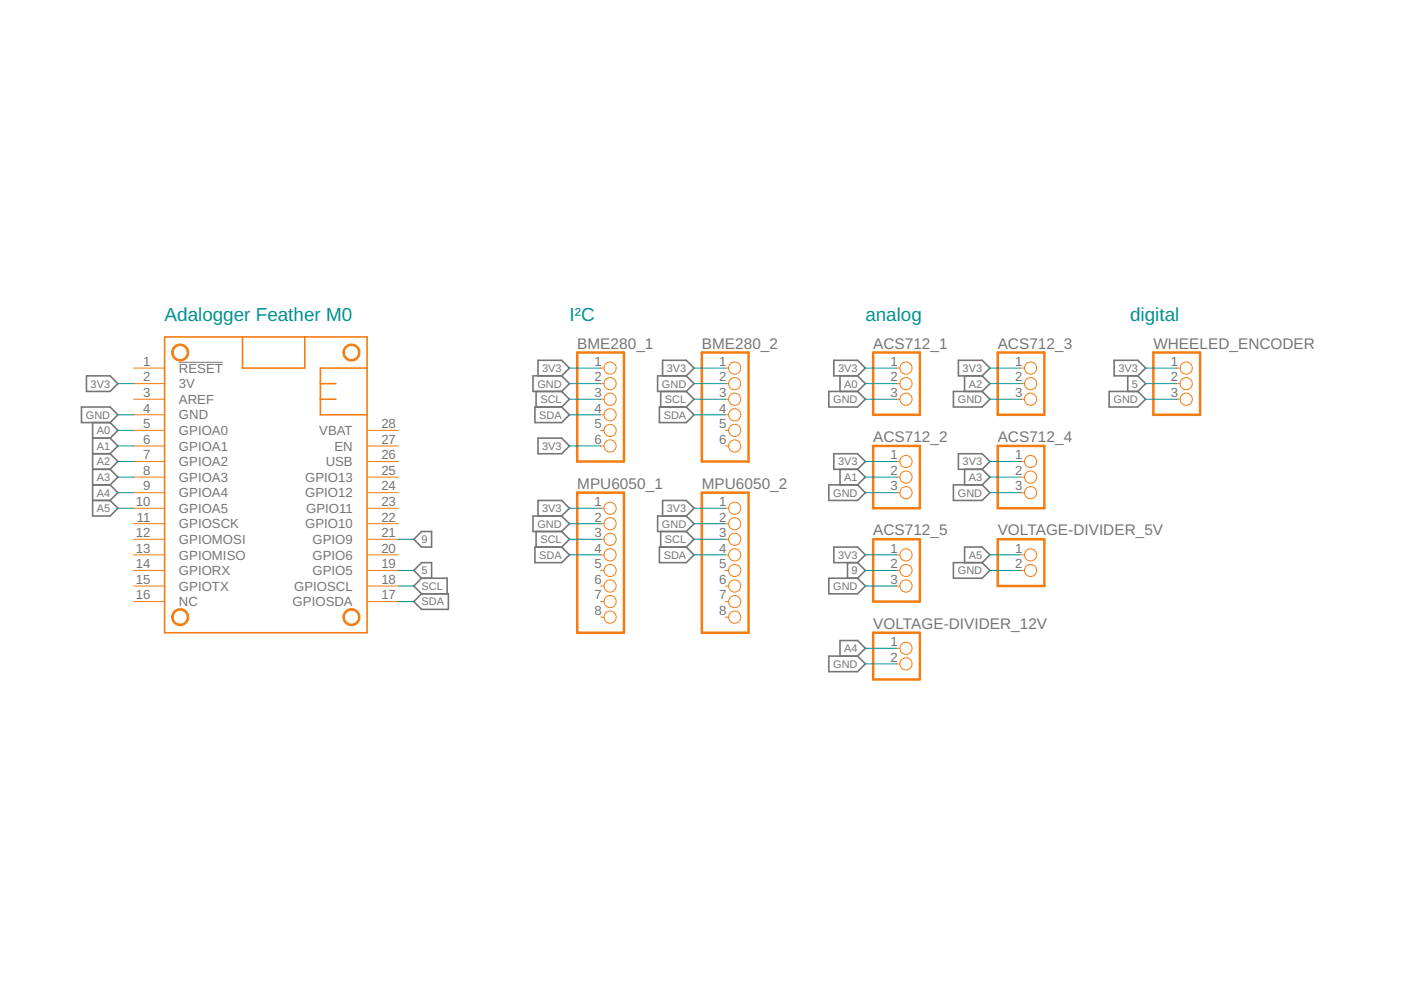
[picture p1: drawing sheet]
<svg xmlns="http://www.w3.org/2000/svg" width="297mm" height="210mm" viewBox="0 0 297 210" stroke-linecap="round" stroke-linejoin="round" font-family="sans-serif">
<path d="M37.9 76.8h9.3" fill="none" stroke="#757575" stroke-width=".21"/>
<g fill="none" stroke="#757575" stroke-width=".34">
<path d="M18.3 79.7h5l1.7 1.6-1.7 1.7h-5zM114.1 79.7v-3.3h5l1.6 1.6-1.6 1.7M119.1 79.7h-6.1v3.3h6.1M119.1 79.7l1.6 1.6-1.6 1.7M140.5 79.7v-3.3h5l1.7 1.6-1.7 1.7M145.5 79.7h-6.1v3.3h6.1M145.5 79.7l1.7 1.6-1.7 1.7M176.8 76.4h5l1.7 1.6-1.7 1.7h-5zM178.1 79.7v3.3M181.8 79.7l1.7 1.6-1.7 1.7M203.2 76.4h5l1.7 1.6-1.7 1.7h-5zM204.5 79.7v3.3"/>
<path d="M208.2 79.7l1.7 1.6-1.7 1.7M236.2 76.4h5l1.7 1.6-1.7 1.7h-5zM239.1 79.7v3.3M241.2 79.7l1.7 1.6-1.7 1.7M17.3 86.3h6l1.7 1.6-1.7 1.7h-6zM19.6 96.2h3.7M19.6 92.9h3.7M19.6 89.6v19.8h3.7l1.7-1.6-1.7-1.7M19.6 99.5h3.7M23.3 89.6l1.7 1.6-1.7 1.7M23.3 92.9l1.7 1.7-1.7 1.6M23.3 96.2l1.7 1.7-1.7 1.6"/>
<path d="M23.3 99.5l1.7 1.7-1.7 1.6M113.4 86.3h5.7l1.6 1.6-1.6 1.7h-5.7zM113.7 83v3.3M114.1 92.9h5l1.6 1.7-1.6 1.6h-5zM119.1 83l1.6 1.6-1.6 1.7M139.8 86.3h5.7l1.7 1.6-1.7 1.7h-5.7zM140.1 83v3.3M145.5 83l1.7 1.6-1.7 1.7M175.7 83h6.1l1.7 1.6-1.7 1.7h-6.1zM176.8 96.2h5l1.7 1.7-1.7 1.6h-5zM178.1 99.5v3.3M181.8 99.5l1.7 1.7-1.7 1.6"/>
<path d="M202.1 83h6.1l1.7 1.6-1.7 1.7h-6.1zM203.2 96.2h5l1.7 1.7-1.7 1.6h-5zM204.5 99.5v3.3M208.2 99.5l1.7 1.7-1.7 1.6M235.2 83h6l1.7 1.6-1.7 1.7h-6zM19.6 106.1h3.7M19.6 102.8h3.7M23.3 102.8l1.7 1.7-1.7 1.6M87.7 114.3l1.7-1.6h2.1v3.3h-2.1zM113.4 116h5.7l1.6 1.6-1.6 1.7h-5.7zM113.7 112.7v3.3M114.1 109.4v-3.3h5l1.6 1.7-1.6 1.6"/>
<path d="M119.1 109.4h-6.1v3.3h6.1M119.1 109.4l1.6 1.6-1.6 1.7M119.1 112.7l1.6 1.6-1.6 1.7M139.8 116h5.7l1.7 1.6-1.7 1.7h-5.7zM140.1 112.7v3.3M140.5 109.4v-3.3h5l1.7 1.7-1.7 1.6M145.5 109.4h-6.1v3.3h6.1M145.5 112.7l1.7 1.6-1.7 1.7M145.5 109.4l1.7 1.6-1.7 1.7M175.7 102.8h6.1l1.7 1.7-1.7 1.6h-6.1zM176.8 116h5l1.7 1.6-1.7 1.7h-5zM179.7 119.3v3.3"/>
<path d="M181.8 119.3l1.7 1.6-1.7 1.7M202.1 102.8h6.1l1.7 1.7-1.7 1.6h-6.1zM202.1 119.3h6.1l1.7 1.6-1.7 1.7h-6.1zM204.5 119.3v-3.3h3.7l1.7 1.6-1.7 1.7M87.7 127.6l1.7-1.7h5.7v3.3h-5.7zM89.4 122.6l-1.7-1.7 1.7-1.6h2.1v3.3M89.4 122.6h5.4v3.3M89.4 122.6l-1.7 1.6 1.7 1.7M175.7 122.6h6.1l1.7 1.6-1.7 1.7h-6.1zM175.7 139.1h6.1l1.7 1.7-1.7 1.6h-6.1zM178.1 139.1v-3.3h3.7l1.7 1.7-1.7 1.6"/>
</g>
<path d="M122.4 74.7h9.9v23.2h-9.9zM148.8 74.7h9.9v23.2h-9.9zM185.1 74.7h9.9v13.2h-9.9zM211.5 74.7h9.9v13.2h-9.9zM244.5 74.7h9.9v13.2h-9.9zM185.1 94.6h9.9v13.2h-9.9zM211.5 94.6h9.9v13.2h-9.9zM122.4 104.5h9.9v29.7h-9.9zM148.8 104.5h9.9v29.7h-9.9zM185.1 114.3h9.9v13.3h-9.9zM211.5 114.3h9.9v9.9h-9.9zM185.1 134.2h9.9v9.9h-9.9z" fill="none" stroke="#f57c10" stroke-width=".53"/>
<g fill="none" stroke="#f57c10" stroke-width=".21">
<path d="M28.3 78h6.6M127.3 78h.8M153.8 78h.7M190.1 78h.7M216.5 78h.7M249.5 78h.7M28.3 81.3h6.6M28.3 84.6h6.6M28.3 87.9h6.6M28.3 91.2h6.6M28.3 94.6h6.6M28.3 97.9h6.6"/>
<path d="M77.8 91.2h6.6M77.8 94.6h6.6M77.8 97.9h6.6M127.3 81.3h.8M127.3 84.6h.8M127.3 87.9h.8M127.3 91.2h.8M127.3 94.6h.8M153.8 81.3h.7M153.8 84.6h.7M153.8 87.9h.7M153.8 91.2h.7"/>
<path d="M153.8 94.6h.7M190.1 81.3h.7M190.1 84.6h.7M190.1 97.9h.7M216.5 81.3h.7M216.5 84.6h.7M216.5 97.9h.7M249.5 81.3h.7M249.5 84.6h.7M28.3 107.8h6.6M28.3 111h6.6M28.3 114.3h6.6"/>
<path d="M28.3 117.6h6.6M28.3 101.2h6.6M28.3 104.5h6.6M77.8 107.8h6.6M77.8 111h6.6M77.8 114.3h6.6M77.8 117.6h6.6M77.8 101.2h6.6M77.8 104.5h6.6M127.3 107.8h.8M127.3 111h.8M127.3 114.3h.8"/>
<path d="M127.3 117.6h.8M153.8 107.8h.7M153.8 111h.7M153.8 114.3h.7M153.8 117.6h.7M190.1 117.6h.7M190.1 101.2h.7M190.1 104.5h.7M216.5 117.6h.7M216.5 101.2h.7M216.5 104.5h.7M28.3 120.9h6.6"/>
<path d="M28.3 124.2h6.6M28.3 127.6h6.6M77.8 120.9h6.6M77.8 124.2h6.6M77.8 127.6h6.6M127.3 120.9h.8M127.3 124.2h.8M127.3 127.6h.8M127.3 130.9h.8M153.8 120.9h.7M153.8 124.2h.7M153.8 127.6h.7"/>
<path d="M153.8 130.9h.7M190.1 120.9h.7M190.1 124.2h.7M190.1 137.5h.7M216.5 120.9h.7M190.1 140.8h.7"/>
<circle cx="129.3" cy="78" r="1.29"/>
<circle cx="155.8" cy="78" r="1.29"/>
<circle cx="192.1" cy="78" r="1.29"/>
<circle cx="218.5" cy="78" r="1.29"/>
<circle cx="251.5" cy="78" r="1.29"/>
<circle cx="129.3" cy="81.3" r="1.29"/>
<circle cx="129.3" cy="91.2" r="1.29"/>
<circle cx="129.3" cy="84.6" r="1.29"/>
<circle cx="129.3" cy="87.9" r="1.29"/>
<circle cx="129.3" cy="94.6" r="1.29"/>
<circle cx="155.8" cy="91.2" r="1.29"/>
<circle cx="155.8" cy="81.3" r="1.29"/>
<circle cx="155.8" cy="84.6" r="1.29"/>
<circle cx="155.8" cy="94.6" r="1.29"/>
<circle cx="155.8" cy="87.9" r="1.29"/>
<circle cx="192.1" cy="97.9" r="1.29"/>
<circle cx="192.1" cy="84.6" r="1.29"/>
<circle cx="192.1" cy="81.3" r="1.29"/>
<circle cx="218.5" cy="84.6" r="1.29"/>
<circle cx="218.5" cy="97.9" r="1.29"/>
<circle cx="218.5" cy="81.3" r="1.29"/>
<circle cx="251.5" cy="84.6" r="1.29"/>
<circle cx="251.5" cy="81.3" r="1.29"/>
<circle cx="129.3" cy="111" r="1.29"/>
<circle cx="129.3" cy="107.8" r="1.29"/>
<circle cx="129.3" cy="114.3" r="1.29"/>
<circle cx="129.3" cy="117.6" r="1.29"/>
<circle cx="155.8" cy="111" r="1.29"/>
<circle cx="155.8" cy="117.6" r="1.29"/>
<circle cx="155.8" cy="107.8" r="1.29"/>
<circle cx="155.8" cy="114.3" r="1.29"/>
<circle cx="192.1" cy="117.6" r="1.29"/>
<circle cx="192.1" cy="104.5" r="1.29"/>
<circle cx="192.1" cy="101.2" r="1.29"/>
<circle cx="218.5" cy="117.6" r="1.29"/>
<circle cx="218.5" cy="101.2" r="1.29"/>
<circle cx="218.5" cy="104.5" r="1.29"/>
<circle cx="129.3" cy="120.9" r="1.29"/>
<circle cx="129.3" cy="127.6" r="1.29"/>
<circle cx="129.3" cy="124.2" r="1.29"/>
<circle cx="129.3" cy="130.9" r="1.29"/>
<circle cx="155.8" cy="127.6" r="1.29"/>
<circle cx="155.8" cy="130.9" r="1.29"/>
<circle cx="155.8" cy="120.9" r="1.29"/>
<circle cx="155.8" cy="124.2" r="1.29"/>
<circle cx="192.1" cy="120.9" r="1.29"/>
<circle cx="192.1" cy="124.2" r="1.29"/>
<circle cx="192.1" cy="137.5" r="1.29"/>
<circle cx="218.5" cy="120.9" r="1.29"/>
<circle cx="192.1" cy="140.8" r="1.29"/>
</g>
<path d="M34.9 71.4h42.9v62.8h-42.9zM51.4 71.4v6.6h13.2v-6.6M77.8 78h-9.9v9.9h9.9M67.9 81.3h3.3M67.9 84.6h3.3" fill="none" stroke="#f57c10" stroke-width=".34"/>
<g fill="#f57c10" stroke="#f57c10" stroke-width=".21">
<path d="M73.4 129.4a1.81 1.81 0 0 1 2.8 .7 1.81 1.81 0 0 1-1.3 2.5 1.81 1.81 0 0 1-2.2-1.7h.3a1.49 1.49 0 0 1 2.1-1.4 1.49 1.49 0 0 1 .4 2.5 1.49 1.49 0 0 1-2.4-.8l-.1-.3h-.3a1.76 1.76 0 0 1 .7-1.5z" fill-rule="evenodd"/>
<path d="M37.1 129.4a1.81 1.81 0 0 1 2.7 .7 1.81 1.81 0 0 1-1.2 2.5 1.81 1.81 0 0 1-2.2-1.7h.3a1.48 1.48 0 0 1 2.1-1.4 1.48 1.48 0 0 1 .3 2.5 1.48 1.48 0 0 1-2.3-.8l-.1-.3h-.3a1.95 1.95 0 0 1 .7-1.5z" fill-rule="evenodd"/>
<path d="M37.1 73.3a1.81 1.81 0 0 1 2.7 .6 1.81 1.81 0 0 1-1.2 2.6 1.81 1.81 0 0 1-2.2-1.8h.3a1.48 1.48 0 0 1 2.1-1.3 1.48 1.48 0 0 1 .3 2.5 1.48 1.48 0 0 1-2.3-.8l-.1-.4h-.3a1.95 1.95 0 0 1 .7-1.4z" fill-rule="evenodd"/>
<path d="M73.4 73.3a1.81 1.81 0 0 1 2.8 .6 1.81 1.81 0 0 1-1.3 2.6 1.81 1.81 0 0 1-2.2-1.8h.3a1.49 1.49 0 0 1 2.1-1.3 1.49 1.49 0 0 1 .4 2.5 1.49 1.49 0 0 1-2.4-.8l-.1-.4h-.3a1.76 1.76 0 0 1 .7-1.4z" fill-rule="evenodd"/>
</g>
<g fill="none" stroke="#009292" stroke-width=".21">
<path d="M120.7 78h6.6M147.2 78h6.6M183.5 78h6.6M209.9 78h6.6M242.9 78h6.6M25 94.6h3.3M25 81.3h3.3M25 97.9h3.3M25 87.9h3.3M25 91.2h3.3M120.7 94.6h6.6M120.7 81.3h6.6"/>
<path d="M120.7 84.6h6.6M120.7 87.9h6.6M147.2 81.3h6.6M147.2 84.6h6.6M147.2 87.9h6.6M183.5 81.3h6.6M183.5 97.9h6.6M183.5 84.6h6.6M209.9 81.3h6.6M209.9 97.9h6.6M209.9 84.6h6.6M242.9 81.3h6.6"/>
<path d="M242.9 84.6h6.6M25 107.8h3.3M25 104.5h3.3M25 101.2h3.3M84.4 114.3h3.3M120.7 107.8h6.6M120.7 117.6h6.6M120.7 111h6.6M120.7 114.3h6.6M147.2 107.8h6.6M147.2 117.6h6.6M147.2 111h6.6"/>
<path d="M147.2 114.3h6.6M183.5 117.6h6.6M183.5 104.5h6.6M183.5 101.2h6.6M209.9 117.6h6.6M209.9 104.5h6.6M209.9 101.2h6.6M84.4 124.2h3.3M84.4 120.9h3.3M84.4 127.6h3.3M183.5 124.2h6.6M183.5 120.9h6.6"/>
<path d="M183.5 137.5h6.6M209.9 120.9h6.6M183.5 140.8h6.6"/>
</g>
<g font-size="4" fill="#009292">
<text x="34.9" y="68.1">Adalogger Feather M0</text>
<text x="120.7" y="68.1">I²C</text>
<text x="183.5" y="68.1">analog</text>
<text x="239.6" y="68.1">digital</text>
</g>
<g font-size="3.3" fill="#757575">
<text x="122.4" y="73.9">BME280_1</text>
<text x="148.8" y="73.9">BME280_2</text>
<text x="185.1" y="73.9">ACS712_1</text>
<text x="211.5" y="73.9">ACS712_3</text>
<text x="244.5" y="73.9">WHEELED_ENCODER</text>
<text x="185.1" y="93.7">ACS712_2</text>
<text x="211.5" y="93.7">ACS712_4</text>
<text x="122.4" y="103.6">MPU6050_1</text>
<text x="148.8" y="103.6">MPU6050_2</text>
<text x="185.1" y="113.5">ACS712_5</text>
<text x="211.5" y="113.5">VOLTAGE-DIVIDER_5V</text>
<text x="185.1" y="133.3">VOLTAGE-DIVIDER_12V</text>
</g>
<g font-size="2.8" fill="#757575">
<text x="30.3" y="77.6">1</text>
<text x="126.1" y="77.6">1</text>
<text x="152.5" y="77.6">1</text>
<text x="188.8" y="77.6">1</text>
<text x="215.2" y="77.6">1</text>
<text x="248.2" y="77.6">1</text>
<text x="30.3" y="80.9">2</text>
<text x="37.9" y="79">RESET</text>
<text x="37.9" y="82.3">3V</text>
<text x="126.1" y="80.9">2</text>
<text x="152.5" y="80.9">2</text>
<text x="188.8" y="80.9">2</text>
<text x="215.2" y="80.9">2</text>
<text x="248.2" y="80.9">2</text>
<text x="30.3" y="84.2">3</text>
<text x="30.3" y="87.5">4</text>
<text x="37.9" y="85.6">AREF</text>
<text x="37.9" y="88.9">GND</text>
<text x="126.1" y="84.2">3</text>
<text x="126.1" y="87.5">4</text>
<text x="152.5" y="84.2">3</text>
<text x="152.5" y="87.5">4</text>
<text x="188.8" y="84.2">3</text>
<text x="215.2" y="84.2">3</text>
<text x="248.2" y="84.2">3</text>
<text x="30.3" y="90.8">5</text>
<text x="30.3" y="94.1">6</text>
<text x="37.9" y="92.2">GPIOA0</text>
<text x="37.9" y="95.5">GPIOA1</text>
<text x="67.7" y="92.2">VBAT</text>
<text x="70.9" y="95.5">EN</text>
<text x="80.9" y="94.1">27</text>
<text x="80.9" y="90.8">28</text>
<text x="126.1" y="90.8">5</text>
<text x="126.1" y="94.1">6</text>
<text x="152.5" y="90.8">5</text>
<text x="152.5" y="94.1">6</text>
<text x="30.3" y="97.4">7</text>
<text x="30.3" y="100.7">8</text>
<text x="37.9" y="98.8">GPIOA2</text>
<text x="69" y="98.8">USB</text>
<text x="80.9" y="100.7">25</text>
<text x="80.9" y="97.4">26</text>
<text x="188.8" y="97.4">1</text>
<text x="188.8" y="100.7">2</text>
<text x="215.2" y="97.4">1</text>
<text x="215.2" y="100.7">2</text>
<text x="28.8" y="107.3">10</text>
<text x="30.3" y="104">9</text>
<text x="37.9" y="102.1">GPIOA3</text>
<text x="37.9" y="105.4">GPIOA4</text>
<text x="64.7" y="105.4">GPIO12</text>
<text x="64.7" y="102.1">GPIO13</text>
<text x="80.9" y="107.3">23</text>
<text x="80.9" y="104">24</text>
<text x="126.1" y="107.3">1</text>
<text x="152.5" y="107.3">1</text>
<text x="188.8" y="104">3</text>
<text x="215.2" y="104">3</text>
<text x="28.8" y="113.9">12</text>
<text x="29" y="110.6">11</text>
<text x="37.9" y="108.7">GPIOA5</text>
<text x="37.9" y="112">GPIOSCK</text>
<text x="64.7" y="112.1">GPIO10</text>
<text x="64.9" y="108.7">GPIO11</text>
<text x="80.9" y="113.9">21</text>
<text x="80.9" y="110.6">22</text>
<text x="126.1" y="110.6">2</text>
<text x="126.1" y="113.9">3</text>
<text x="152.5" y="110.6">2</text>
<text x="152.5" y="113.9">3</text>
<text x="28.8" y="117.2">13</text>
<text x="37.9" y="115.3">GPIOMOSI</text>
<text x="37.9" y="118.6">GPIOMISO</text>
<text x="66.2" y="115.4">GPIO9</text>
<text x="66.2" y="118.7">GPIO6</text>
<text x="80.9" y="117.2">20</text>
<text x="126.1" y="117.2">4</text>
<text x="152.5" y="117.2">4</text>
<text x="188.8" y="117.2">1</text>
<text x="215.2" y="117.2">1</text>
<text x="28.8" y="120.5">14</text>
<text x="28.8" y="123.8">15</text>
<text x="37.9" y="121.9">GPIORX</text>
<text x="37.9" y="125.2">GPIOTX</text>
<text x="62.4" y="125.3">GPIOSCL</text>
<text x="66.2" y="122">GPIO5</text>
<text x="80.9" y="123.8">18</text>
<text x="80.9" y="120.5">19</text>
<text x="126.1" y="120.5">5</text>
<text x="126.1" y="123.8">6</text>
<text x="152.5" y="120.5">5</text>
<text x="152.5" y="123.8">6</text>
<text x="188.8" y="120.5">2</text>
<text x="188.8" y="123.8">3</text>
<text x="215.2" y="120.5">2</text>
<text x="28.8" y="127.1">16</text>
<text x="37.9" y="128.5">NC</text>
<text x="62" y="128.6">GPIOSDA</text>
<text x="80.9" y="127.1">17</text>
<text x="126.1" y="127.1">7</text>
<text x="126.1" y="130.4">8</text>
<text x="152.5" y="127.1">7</text>
<text x="152.5" y="130.4">8</text>
<text x="188.8" y="137">1</text>
<text x="188.8" y="140.3">2</text>
</g>
<g font-size="2.3" fill="#757575">
<text x="19.2" y="82.2">3V3</text>
<text x="113.9" y="82.2">GND</text>
<text x="115" y="78.9">3V3</text>
<text x="140.3" y="82.2">GND</text>
<text x="141.4" y="78.9">3V3</text>
<text x="177.7" y="78.9">3V3</text>
<text x="179" y="82.2">A0</text>
<text x="204.1" y="78.9">3V3</text>
<text x="205.4" y="82.2">A2</text>
<text x="237.1" y="78.9">3V3</text>
<text x="240" y="82.2">5</text>
<text x="18.2" y="88.8">GND</text>
<text x="114.3" y="88.8">SDA</text>
<text x="114.6" y="85.5">SCL</text>
<text x="140.7" y="88.8">SDA</text>
<text x="141" y="85.5">SCL</text>
<text x="176.7" y="85.5">GND</text>
<text x="203.1" y="85.5">GND</text>
<text x="236.1" y="85.5">GND</text>
<text x="20.5" y="92.1">A0</text>
<text x="20.5" y="95.4">A1</text>
<text x="115" y="95.4">3V3</text>
<text x="20.5" y="98.7">A2</text>
<text x="20.5" y="102">A3</text>
<text x="177.7" y="98.7">3V3</text>
<text x="179" y="102">A1</text>
<text x="204.1" y="98.7">3V3</text>
<text x="205.4" y="102">A3</text>
<text x="20.5" y="105.3">A4</text>
<text x="176.7" y="105.3">GND</text>
<text x="203.1" y="105.3">GND</text>
<text x="20.5" y="108.6">A5</text>
<text x="113.9" y="111.9">GND</text>
<text x="115" y="108.6">3V3</text>
<text x="140.3" y="111.9">GND</text>
<text x="141.4" y="108.6">3V3</text>
<text x="89.4" y="115.2">9</text>
<text x="114.3" y="118.5">SDA</text>
<text x="114.6" y="115.2">SCL</text>
<text x="140.7" y="118.5">SDA</text>
<text x="141" y="115.2">SCL</text>
<text x="177.7" y="118.5">3V3</text>
<text x="205.4" y="118.5">A5</text>
<text x="89.4" y="125.1">SCL</text>
<text x="89.4" y="121.8">5</text>
<text x="176.7" y="125.1">GND</text>
<text x="180.5" y="121.8">9</text>
<text x="203.1" y="121.8">GND</text>
<text x="89.4" y="128.4">SDA</text>
<text x="176.7" y="141.6">GND</text>
<text x="179" y="138.3">A4</text>
</g>
</svg>
